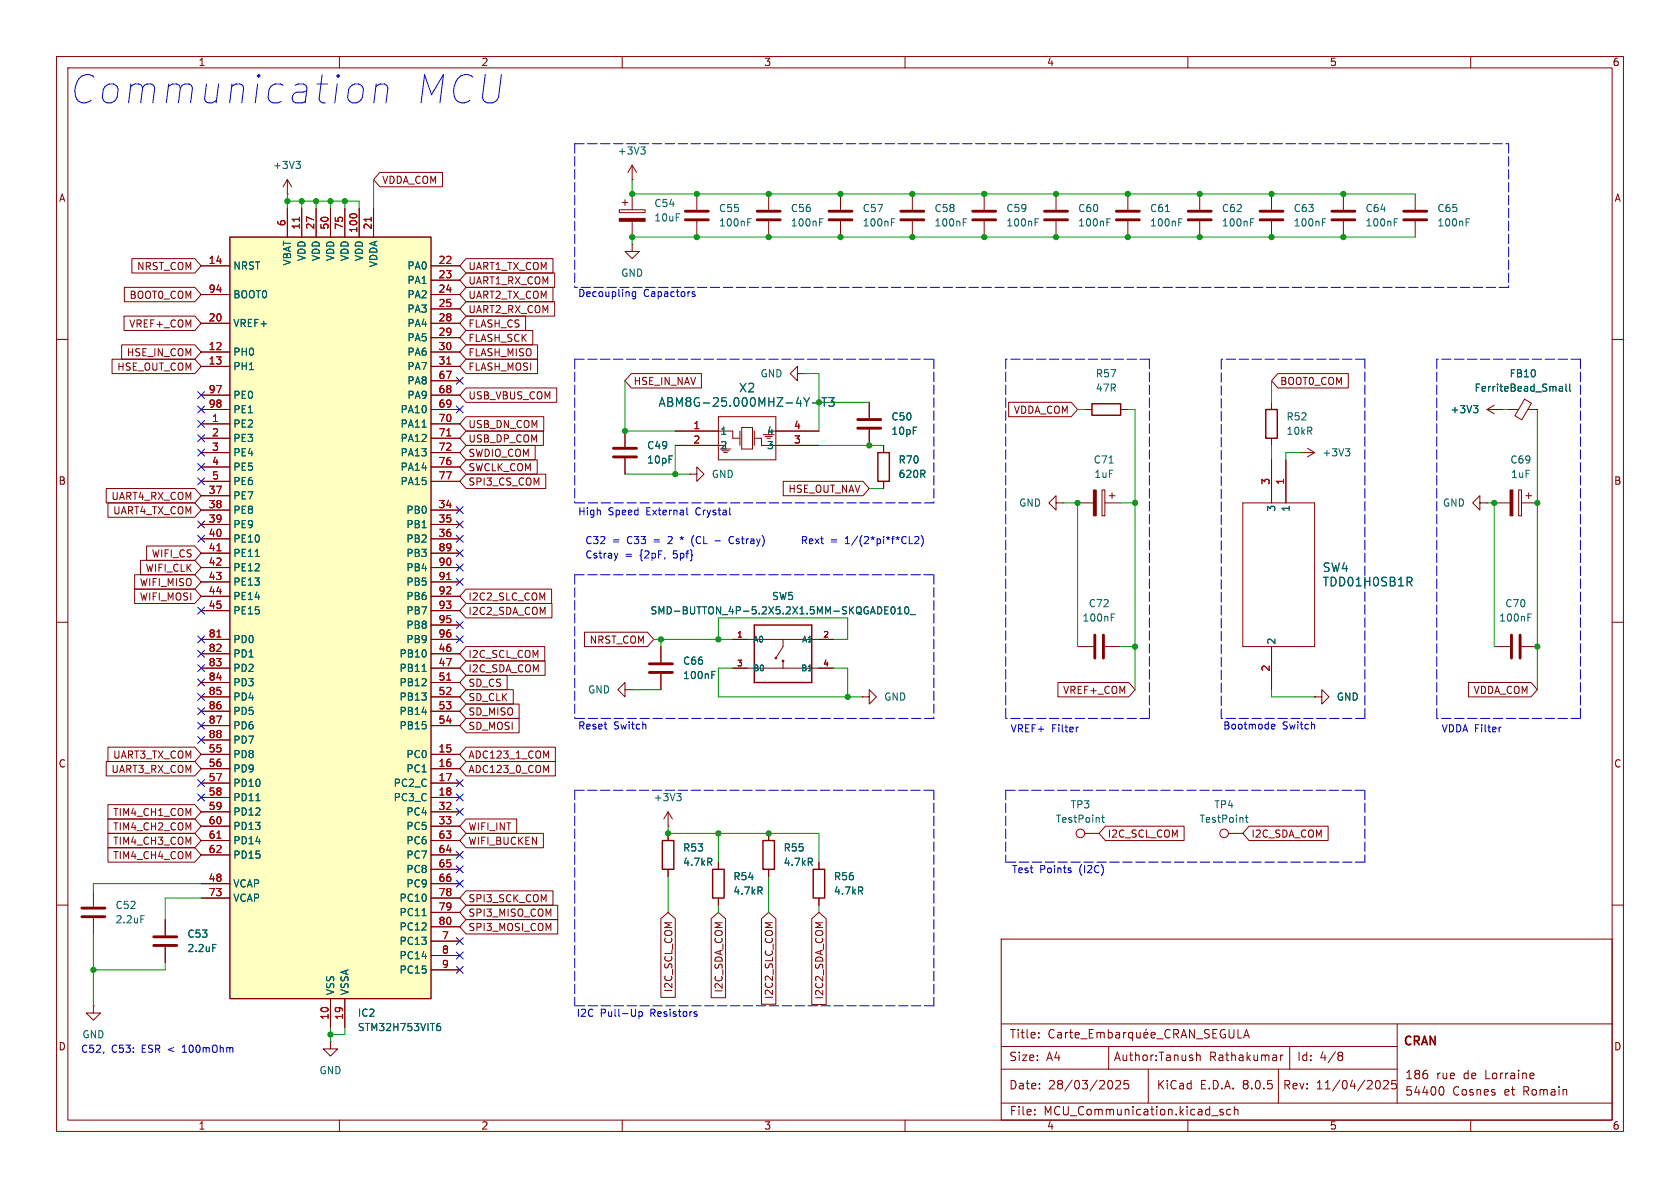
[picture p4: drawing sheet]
<svg xmlns="http://www.w3.org/2000/svg" width="297mm" height="210mm" viewBox="0 0 297 210" stroke-linecap="round" stroke-linejoin="round" font-family="sans-serif">
<g fill="none" stroke="#840000" stroke-width=".18">
<path d="M10 10h277v190h-277zM12 12h273v186h-273zM60 10v2M110 10v2M160 10v2M210 10v2M260 10v2M109.5 37.1h4.5v.5h-4.5zM110 35.8h1M110.5 35.3v1M111.8 31.8h.1M111.8 29.2l-.8 1.3"/>
<path d="M111.8 29.2v2.6M111.8 34.3v2.8M111.8 39.1v2.8M111.8 29.2l.7 1.3M123.2 34.3v2.8M123.2 39.1v2.8M135.9 34.3v2.8M135.9 39.1v2.8M148.6 34.3v2.8M148.6 39.1v2.8M161.3 34.3v2.8M161.3 39.1v2.8"/>
<path d="M174 34.3v2.8M174 39.1v2.8M186.7 34.3v2.8M186.7 39.1v2.8M199.4 34.3v2.8M199.4 39.1v2.8M212.1 34.3v2.8M212.1 39.1v2.8M224.8 34.3v2.8M224.8 39.1v2.8M237.5 34.3v2.8M237.5 39.1v2.8"/>
<path d="M250.2 34.3v2.8M250.2 39.1v2.8M10 60h2M111.8 43.2v1.3h1.2l-1.2 1.2-1.3-1.2h1.3M111.8 43.2h.1M285 60h2M119.4 76.2h10.1v1.3h1.3M119.4 78.7h7.6M127 73.7h10.2v7.6h-10.2zM127.3 79.4h1.9M127.6 79.7h1.3M130.8 76.2v2.5"/>
<path d="M131.1 75.6h1.9v3.8h-1.9zM133.3 77.5h1.3v1.2h10.2M133.3 76.2v2.5M135.9 76.2h8.9M141 66v-1.2l-1.3 1.2 1.3 1.3v-1.3h1.2M142.2 66h.1M191.8 72.4h1.2M198.1 72.4h1.3M266.7 72.4h1.8M269.5 70.6l1.2 .7-1.7 2.9-1.2-.7zM270.1 72.4h1.7M190.5 88.9h2.8"/>
<path d="M194.8 86.6h.5v4.6h-.5zM195.3 88.9h2.8M196.1 87.6h1M196.6 87.1v1M261.6 88.9v-1.3l-1.3 1.3 1.3 1.3v-1.3h1.3M262.9 88.9h.1M264.2 88.9h2.8M268.5 86.6h.5v4.6h-.5zM269 88.9h2.8M269.7 87.6h1.1M270.3 87.1v1M10 110h2"/>
<path d="M129.5 118.1h17.8M129.5 113h17.8M138.4 113v1.3l-1.2 2M138.4 116.8v1.3M190.5 114.3h2.8M195.3 114.3h2.8M264.2 114.3h2.8M269 114.3h2.8M285 110h2M152.4 123.2h1.3v-1.3l1.2 1.3-1.2 1.3v-1.3M152.4 123.2h.1M232.4 123.2h1.3v-1.3l1.2 1.3-1.2 1.3v-1.3"/>
<path d="M232.4 123.2h.1M10 160h2M118.1 146.1h.1M118.1 143.5l-.8 1.3M118.1 143.5v2.6M118.1 147.3v1.3M118.1 153.7v1.2M118.1 143.5l.8 1.3M127 152.4v1.3M127 158.8v1.2M135.9 147.3v1.3M135.9 153.7v1.2"/>
<path d="M144.8 152.4v1.3M144.8 158.8v1.2M191.8 147.3h2.5M217.2 147.3h2.5M285 160h2M177 166h108v32h-108zM60 198v2M110 198v2M160 198v2M177 181h108M177 185h70M177 195h108"/>
<path d="M177 189h70M182.9 197v.1M182.9 196.2v.1M183.6 183.3v.2M183.6 182.6v.1M186.4 182.1a.6 .6 0 0 0-.8 0 .6 .6 0 0 0-.2 .8 .56 .56 0 0 0 .3 .5 .56 .56 0 0 0 .7-.1M187 182.6h.6v.9M187.6 182.9h-.5a.29 .29 0 0 0-.2 .3 .29 .29 0 0 0 .2 .3l.5-.1M188.4 182.5v1M188.8 182.5l-.3 .1-.1 .2M189.1 182.5h.5M189.3 182v1.3l.3 .2"/>
<path d="M190.1 183l.7-.1-.1-.3-.4-.1-.2 .2v.7h.6M191.1 183.6h1.1M192.6 182.7h.5M193.3 182h-.7v1.5h.7M193.9 182.6l.5-.1 .2 .2M193.9 182.5v1M194.6 182.7l.2-.2 .3 .1 .1 .9M194.6 182.7v.8M195.9 182.6l.5-.1 .2 .3v.4l-.1 .2h-.6M195.9 182v1.5M196 185v4M196.3 191a.94 .94 0 0 1 0 1.5"/>
<path d="M197.3 191.1l.5-.1 .2 .1 .1 .3-.9 1.1h.9M197.3 182.6h.6v.9M197.9 182.9h-.5a.29 .29 0 0 0-.2 .3 .29 .29 0 0 0 .2 .3l.5-.1M198.6 182.5v1M199.1 182.5l-.3 .1-.2 .2M199.5 191h-.7l-.1 .7 .2-.1h.5l.1 .3v.5l-.2 .1-.6-.1M200.2 182.6l-.4-.1-.3 .3v.4l.1 .2h.6M200.2 182.5v1.5M200.9 182.5l.1 .9 .4 .1 .2-.2M201.6 182.5v1M202.2 183l.7-.1v-.3l-.5-.1-.2 .2 .1 .7h.6M202.7 181.9l-.2 .2"/>
<path d="M203 189v6M203.5 183l.7-.1-.1-.3-.4-.1-.2 .2 .1 .7h.5M204.5 183.6h1.1M206.9 182.1a.6 .6 0 0 0-.8 0 .6 .6 0 0 0-.2 .8 .56 .56 0 0 0 .3 .5 .56 .56 0 0 0 .7-.1M207.5 182.8l.7-.1 .2-.2-.1-.4-.2-.1h-.6v1.5M207.9 182.8l.5 .7M208.8 183.5l.5-1.5 .5 1.5M208.9 183.1h.7M210 198v2M211.1 182v1.5l-.8-1.5v1.5M211.5 183.6h1.1M211.5 186.6l.3-.1 .3 .1 .1 .9"/>
<path d="M211.5 186v1.5M213.8 182.1l-.6-.1-.3 .3 .2 .3 .6 .3v.4l-.2 .2-.6-.1M214.4 182.7h.5M215.1 182h-.7v1.5h.7M216.2 196.2l-.3-.1-.3 .2 .1 .2 .5 .2v.3h-.6M216.6 182.1a.74 .74 0 0 0-.9 .5 .74 .74 0 0 0 .5 .9l.4-.2v-.4h-.2M217.3 182v1.2l.3 .3 .4-.1 .1-.2v-1.2M217.6 196.2l-.5-.1-.2 .3v.4l.1 .2h.6M218.2 196.2l.2-.1 .4 .1 .1 .9M218.2 195.6v1.5M218.9 182v1.5h.7M219.9 183.5l.5-1.5 .5 1.5"/>
<path d="M220 183.1h.7M226 189v6M226.4 186.5v1M226.8 186.5l-.3 .1-.1 .2M228 185v4M236.8 186l.4 .1 .2 .2-.3 .3M236.8 186.6h.3M237.1 186.6l.2 .2 .1 .4-.2 .2-.4 .1M243.7 191a.94 .94 0 0 1 0 1.5M244.6 191.1l.6-.1 .2 .1v.3l-.9 1.1h.9M246.8 191h-.7l-.1 .7 .2-.1h.5l.2 .3-.1 .5-.2 .1-.6-.1M247 181v14"/>
<path d="M254.8 192.1a.8 .8 0 0 1 .5 .7 .8 .8 0 0 1-.5 .8M260 198v2M271 189.7l.2 .3-.7 .2M271.1 190.6l-.1 .1"/>
<circle cx="137.2" cy="116.3" r=".15"/>
<circle cx="138.4" cy="116.8" r=".15"/>
<circle cx="191" cy="147.3" r=".76"/>
<circle cx="216.4" cy="147.3" r=".76"/>
</g>
<g fill="none" stroke="#006464" stroke-width=".18">
<path d="M113.3 26h.8l-.5 .5M113.8 26.5l.3 .2v.3l-.3 .2M132.2 39.3h.4M132.2 38.7h.6M144.9 39.3h.4M144.9 38.7h.6M157.6 39.3h.4M157.6 38.7h.6M170.3 39.3h.4M170.3 38.7h.6M183 39.3h.4M183 38.7h.6"/>
<path d="M195.7 39.3h.4M195.7 38.7h.6M206 37.4h.8M208.4 39.3h.4M208.4 38.7h.6M221.1 39.3h.4M221.1 38.7h.6M233.8 39.3h.4M233.8 38.7h.6M246.5 39.3h.4M246.5 38.7h.6M259.2 39.3h.4"/>
<path d="M259.2 38.7h.6M143.1 70.3l-.5 .8M143.6 71.2h1.2M145.3 70.3h.9M145.7 70.3v1.5M146.5 70.3h1l-.5 .6 .4 .1v.7l-.2 .1h-.5l-.2-.1M275.7 68.4h.5v.8M275.7 69.1h.5M276.2 68.6l-.5 .1M276.8 67.9v1.1l.2 .2M277.5 67.9v1.1l.2 .2M196.1 81.9h.7"/>
<path d="M156.4 108.5h.6M156.4 107.3h.6M157.6 107.4l.2-.1a.68 .68 0 0 1 .5 .6 .68 .68 0 0 1-.5 .6l-.2-.1-.1-.4zM158.7 108.5h.7M158.7 107.6l.4-.3v1.2M160.1 107.4l.1-.1a.68 .68 0 0 1 .5 .6 .68 .68 0 0 1-.5 .6l-.1-.1-.2-.4zM160.9 108.7h1M196.5 109.1h.4M196.5 108.5h.6M270.1 109.1h.4M270.1 108.5h.6M119.6 140.3h.8l-.4 .5"/>
<path d="M120.2 140.8l.2 .2v.3l-.2 .2M125.4 152.4l.4 .6M125.8 151.8v.5M134.3 157.5l.4 .6M134.7 156.9v.4M143.2 152.4l.4 .6M143.6 151.8v.5M152.1 157.5l.4 .6M152.5 156.9v.4M194.8 144.5h.4M194.9 144.1v1.1l.3 .2M220.2 144.5h.4"/>
<path d="M220.3 144.1v1.1l.3 .2"/>
</g>
<path d="M193 71.4h5.1v2h-5.1zM133.3 110.5h10.2v10.2h-10.2zM117.1 148.6h2v5.1h-2zM126 153.7h2v5.1h-2zM134.9 148.6h2v5.1h-2zM143.8 153.7h2v5.1h-2z" fill="none" stroke="#840000" stroke-width=".25"/>
<g fill="none" stroke="#840000" stroke-width=".51">
<path d="M121.2 38.9h4M121.2 37.3h4M133.9 38.9h4M133.9 37.3h4M146.6 38.9h4M146.6 37.3h4M159.3 38.9h4M159.3 37.3h4M172 38.9h4M172 37.3h4M184.7 38.9h4M184.7 37.3h4"/>
<path d="M197.4 38.9h4M197.4 37.3h4M210.1 38.9h4M210.1 37.3h4M222.8 38.9h4M222.8 37.3h4M235.5 38.9h4M235.5 37.3h4M248.2 38.9h4M248.2 37.3h4M193.5 112.3v4M195.1 112.3v4"/>
<path d="M267.2 112.3v4M268.7 112.3v4"/>
</g>
<g fill="#840000" stroke="#840000" stroke-width=".18">
<path d="M109.5 38.6h4.5v.5h-4.5z"/>
<path d="M193.3 86.6h.5v4.6h-.5z"/>
<path d="M267 86.6h.5v4.6h-.5z"/>
</g>
<path d="M40.6 41.9h35.6v134.6h-35.6z" fill="#ffffc2"/>
<path d="M40.6 41.9h35.6v134.6h-35.6zM223.8 72.4h2v5.1h-2zM155.2 80h2v5.1h-2z" fill="none" stroke="#840000" stroke-width=".25"/>
<g fill="none" stroke="#840000" stroke-width=".18">
<path d="M50.8 34.3h.1M50.8 31.8v2.5M50.8 36.8v5.1M50.8 31.8l-.8 1.2M50.8 31.8l.8 1.2M53.3 36.8v5.1M55.9 36.8v5.1M58.4 36.8v5.1M61 36.8v5.1M63.5 36.8v5.1M66 36.8v5.1M67.2 30.5h11v2.5h-11l-1.2-1.2z"/>
<path d="M21.9 55.9h12.5l1.2 1.3-1.2 1.2h-12.5zM22 50.8h12.4l1.2 1.3-1.2 1.2h-12.4zM23.3 45.7h11.1l1.2 1.3-1.2 1.3h-11.1zM35.6 47h5M35.6 57.2h5M35.6 52.1h5M76.2 47h5.1M76.2 57.2h5.1M76.2 49.5h5.1M76.2 52.1h5.1M76.2 54.6h5.1M76.2 59.7h5.1"/>
<path d="M82.4 55.9h10.5v2.5h-10.5l-1.1-1.2zM82.4 48.3h15.7v2.5h-15.7l-1.1-1.3zM82.4 53.3h15.7v2.6h-15.7l-1.1-1.3zM82.4 50.8h15.4v2.5h-15.4l-1.1-1.2zM82.4 58.4h11.8v2.6h-11.8l-1.1-1.3zM82.4 45.7h15.4v2.6h-15.4l-1.1-1.3zM19.8 63.5h14.6l1.2 1.3-1.2 1.2h-14.6zM21.5 61h12.9l1.2 1.2-1.2 1.3h-12.9zM35.6 74.9h5M35.6 62.2h5M35.6 64.8h5M35.6 77.5h5"/>
<path d="M35.6 69.9h5M35.6 72.4h5M76.2 74.9h5.1M76.2 62.2h5.1M76.2 64.8h5.1M76.2 77.5h5.1M76.2 67.3h5.1M76.2 69.9h5.1M76.2 72.4h5.1M82.4 73.7h13.7v2.5h-13.7l-1.1-1.3zM82.4 76.2h13.7v2.5h-13.7l-1.1-1.2zM82.4 78.7h12.2v2.6h-12.2l-1.1-1.3z"/>
<path d="M82.4 68.6h16v2.5h-16l-1.1-1.2zM82.4 63.5h12.6v2.5h-12.6l-1.1-1.2zM82.4 61h12.6v2.5h-12.6l-1.1-1.3zM110.5 76.2v2.8M111.6 66h12.4v2.6h-12.4l-1.1-1.3zM119.4 76.2h7.6M119.4 78.7h7.6M137.2 76.2h7.6M137.2 78.7h7.6M153.7 71.1v2.8M153.7 75.9v2.8M156.2 78.7v1.3"/>
<path d="M178.3 71.1h11.1l1.1 1.3-1.1 1.3h-11.1zM224.8 71.1v1.3M224.8 77.5v1.2M225.9 66h12.5v2.6h-12.5l-1.1-1.3zM231.1 79.2l1.3 .8M262.9 72.4h2.5M262.9 72.4l1.3 .8M264.2 71.6l-1.3 .8M265.4 72.4h.1M266.7 72.4h1.3M270.5 72.4h1.3M18.8 86.4h15.6l1.2 1.2-1.2 1.3h-15.6z"/>
<path d="M19.1 88.9h15.3l1.2 1.3-1.2 1.2h-15.3zM24.8 99.1h9.6l1.2 1.2-1.2 1.3h-9.6zM25.9 96.5h8.5l1.2 1.3-1.2 1.3h-8.5zM35.6 80h5M35.6 90.2h5M35.6 92.7h5M35.6 95.3h5M35.6 87.6h5M35.6 82.6h5M35.6 97.8h5M35.6 85.1h5M76.2 80h5.1"/>
<path d="M76.2 90.2h5.1M76.2 92.7h5.1M76.2 95.3h5.1M76.2 82.6h5.1M76.2 97.8h5.1M76.2 85.1h5.1M82.4 81.3h12.6v2.5h-12.6l-1.1-1.2zM82.4 83.8h14.1v2.6h-14.1l-1.1-1.3zM110.5 81v2.8M121.9 83.8h1.3v-1.2l1.3 1.2-1.3 1.3v-1.3M121.9 83.8h.1M138.5 85.1h14.1l1.1 1.3-1.1 1.2h-14.1z"/>
<path d="M156.2 85.1v1.3M186.7 88.9v-1.3l-1.3 1.3 1.3 1.3v-1.3h1.3M188 88.9h.1M219.7 88.9h12.7v25.4h-12.7zM224.8 81.3v7.6M227.3 81.3v7.6M229.9 80h.1M229.9 80h2.5M232.4 80l-1.3 .8M23.8 101.6h10.6l1.2 1.3-1.2 1.2h-10.6zM23.8 104.1h10.6l1.2 1.3-1.2 1.3h-10.6zM35.6 100.3h5"/>
<path d="M35.6 102.9h5M35.6 105.4h5M35.6 108h5M35.6 115.6h5M35.6 118.1h5M35.6 113h5M76.2 100.3h5.1M76.2 102.9h5.1M76.2 105.4h5.1M76.2 108h5.1M76.2 115.6h5.1M76.2 118.1h5.1"/>
<path d="M76.2 113h5.1M76.2 110.5h5.1M82.4 106.7h15.2v2.5h-15.2l-1.1-1.2zM82.4 104.1h15.1v2.6h-15.1l-1.1-1.3zM82.4 116.8h14v2.6h-14l-1.1-1.3zM82.4 114.3h13.9v2.5h-13.9l-1.1-1.2zM82.4 119.4h7.3v2.5h-7.3l-1.1-1.2zM103.3 111.8h11.2l1.1 1.2-1.1 1.3h-11.2zM116.8 114.3v2.8M116.8 119.1v2.8M129.5 118.1h2.6M129.5 113h2.6"/>
<path d="M144.8 118.1h2.5M144.8 113h2.5M224.8 114.3v7.6M18.8 134.6h15.6l1.2 1.3-1.2 1.3h-15.6zM19.1 132.1h15.3l1.2 1.3-1.2 1.2h-15.3zM35.6 133.4h5M35.6 135.9h5M35.6 138.4h5M35.6 120.7h5M35.6 123.2h5M35.6 125.7h5M35.6 128.3h5"/>
<path d="M35.6 130.8h5M76.2 133.4h5.1M76.2 135.9h5.1M76.2 138.4h5.1M76.2 120.7h5.1M76.2 123.2h5.1M76.2 125.7h5.1M76.2 128.3h5.1M82.4 121.9h8.3v2.6h-8.3l-1.1-1.3zM82.4 124.5h9.4v2.5h-9.4l-1.1-1.3zM82.4 132.1h15.8v2.5h-15.8l-1.1-1.2zM82.4 134.6h15.8v2.6h-15.8l-1.1-1.3z"/>
<path d="M82.4 127h9.4v2.5h-9.4l-1.1-1.2zM110.5 121.9v-1.2l-1.3 1.2 1.3 1.3v-1.3h1.3M111.8 121.9h.1M187 120.6h12.5l1.2 1.3-1.2 1.3h-12.5zM232.4 123.2h.1M259.6 120.6h11.1l1.1 1.3-1.1 1.3h-11.1zM16.5 157.5v2.8M19.1 149.9h15.3l1.2 1.2-1.2 1.3h-15.3zM19.1 142.2h15.3l1.2 1.3-1.2 1.3h-15.3zM19.1 147.3h15.3l1.2 1.3-1.2 1.3h-15.3zM19.1 144.8h15.3l1.2 1.3-1.2 1.2h-15.3zM35.6 141h5"/>
<path d="M35.6 143.5h5M35.6 146.1h5M35.6 156.2h5M35.6 148.6h5M35.6 151.1h5M35.6 158.8h5M76.2 141h5.1M76.2 143.5h5.1M76.2 146.1h5.1M76.2 156.2h5.1M76.2 148.6h5.1M76.2 151.1h5.1"/>
<path d="M76.2 153.7h5.1M76.2 158.8h5.1M82.4 144.8h8.9v2.5h-8.9l-1.1-1.2zM82.4 157.5h15.4v2.5h-15.4l-1.1-1.2zM82.4 147.3h13.7v2.6h-13.7l-1.1-1.3zM118.1 147.3v1.3M118.1 153.7v1.2M127 152.4v1.3M127 158.8v1.2M135.9 147.3v1.3M135.9 153.7v1.2M144.8 152.4v1.3"/>
<path d="M144.8 158.8v1.2M195.4 146h13.9v2.6h-13.9l-1.1-1.3zM220.8 146h14v2.6h-14l-1.1-1.3zM16.5 177.8v1.3h1.3l-1.3 1.2-1.3-1.2h1.3M16.5 177.8h.1M16.5 162.3v2.8M29.2 162.6v2.8M29.2 167.4v2.8M58.4 176.5v5.1M61 176.5v5.1M76.2 166.4h5.1M76.2 161.3h5.1"/>
<path d="M76.2 168.9h5.1M76.2 163.8h5.1M76.2 171.5h5.1M82.4 162.6h16.2v2.5h-16.2l-1.1-1.3zM82.4 160h16.2v2.6h-16.2l-1.1-1.3zM116.8 162.4l1.3-1.1 1.3 1.1v13.9h-2.6zM125.7 162.4l1.3-1.1 1.3 1.1v14h-2.6zM134.6 162.4l1.3-1.1 1.3 1.1v15.1h-2.6zM143.5 162.4l1.3-1.1 1.3 1.1v15.2h-2.6zM58.4 184.2v1.2h1.3l-1.3 1.3-1.3-1.3h1.3M58.4 184.2h.1"/>
</g>
<path d="M52.9 38.4v.7M65.6 38.4v.7M79 64.4h.7M79 77.1h.7M38.3 97.4h.8M38.3 112.6h.8M79 102.5h.7M79 120.2h.7M38.3 148.2h.8" fill="none" stroke="#a90000" stroke-width=".18"/>
<g fill="none" stroke="#006464" stroke-width=".18">
<path d="M52.3 28.5h.8l-.4 .5M52.9 29l.2 .2v.3l-.2 .3M74.6 75.5h.7M143.1 70.3l-.5 .8M143.6 71.2h1.2M145.3 70.3h.9M145.7 70.3v1.5M146.5 70.3h1l-.5 .6 .4 .1v.7l-.2 .1h-.5l-.2-.1M237.8 79.3h.8l-.4 .5M238.4 79.8l.2 .2v.3l-.2 .3M260.5 71.7h.8l-.5 .5M261 72.2l.3 .2v.3l-.3 .3"/>
<path d="M275.7 68.4h.5v.8M275.7 69.1h.5M276.2 68.6l-.5 .1M276.8 67.9v1.1l.2 .2M277.5 67.9v1.1l.2 .2M45.1 98.4h.7M74.6 118.7h.7M125.8 118.7h.6M125.8 119.3h.5M156.4 108.5h.6M156.4 107.3h.6M157.6 107.4l.2-.1a.68 .68 0 0 1 .5 .6 .68 .68 0 0 1-.5 .6l-.2-.1-.1-.4z"/>
<path d="M158.7 108.5h.7M158.7 107.6l.4-.3v1.2M160.1 107.4l.1-.1a.68 .68 0 0 1 .5 .6 .68 .68 0 0 1-.5 .6l-.1-.1-.2-.4zM160.9 108.7h1M249.1 102.8l.5 .8M249.3 102l.3 .3v.4l-.3 .1M45.2 141.5h.8M125.4 152.4l.4 .6M125.8 151.8v.5M134.3 157.5l.4 .6M134.7 156.9v.4M143.2 152.4l.4 .6"/>
<path d="M143.6 151.8v.5M152.1 157.5l.4 .6M152.5 156.9v.4M24.9 161.9h.6M37.6 166.9h.6M74.6 161.9h.7M77.3 181.5l.4-.1 .2 .2-.1 .5h-.5M77.8 180.9l-.4 .1"/>
</g>
<path d="M108.5 79.2h4M151.6 75.7h4.1M151.6 74.2h4.1M108.5 80.8h4M114.8 118.9h4.1M114.8 117.3h4.1M14.5 162.1h4M14.5 160.5h4M27.2 167.1h4M27.2 165.6h4" fill="none" stroke="#840000" stroke-width=".51"/>
<g fill="none" stroke="#0000c2" stroke-width=".18">
<path d="M62.7 14.8h.7l.7 .5 .2 .5-.2 1.4a1.56 1.56 0 0 1-1.8 1M66.5 15.3a1.42 1.42 0 0 1 1.9-.2l.2 .5-.4 2.6M66.5 14.8l-.4 3.4M112.4 51.6v1l-.3 .2h-.3M112.4 51.6h-.4l-.2 .2 .1 .6h.5M122.3 51.8l.6 .4-.2 .2h-.4M122.8 51.6h-.3l-.2 .2M109.2 97.8l-.3 .8M120.2 95l.3 .1-.1 .3M121.4 89.8v1l.2 .2M122.6 94.7a1.46 1.46 0 0 0 0 1.9M126.4 95.6h1"/>
<path d="M129.7 95a.6 .6 0 0 0-.9 .4 .6 .6 0 0 0 .6 .7l.3-.1M160.7 96.1h.7M161.7 95l.5-.2 .2 .4-.7 .9h.7M162.9 94.7a1.46 1.46 0 0 1 0 1.9M190.6 128.5l-.2 .1M224.8 128.4l.6-.1-.1-.2-.3-.1-.2 .2v.6h.5M265.4 128.5l-.3 .1M189.2 153.8l.2 .2-.2 .3M189.2 153.4l.1 .1M113 178.8v1.3M113 178.9l.3-.1 .3 .3-.2 .5h-.4M122.9 178.8l.3 .1"/>
<path d="M122.9 179.2l.3 .1v.2l-.1 .2h-.3M32.2 186h.8M32.3 185.1h-.1"/>
</g>
<g fill="none" stroke="#0000c2" stroke-width=".18" stroke-dasharray="1.7 .6">
<path d="M101.6 25.4v25.4M101.6 25.4h165.1M266.7 25.4v25.4M266.7 50.8h-165.1M101.6 63.5h63.5M101.6 63.5v25.4M165.1 63.5v25.4M177.8 63.5v63.5M203.2 63.5v63.5M203.2 63.5h-25.4M241.3 63.5h-25.4M241.3 63.5v63.5"/>
<path d="M254 63.5v63.5M279.4 63.5h-25.4M279.4 63.5v63.5M165.1 88.9h-63.5M101.6 101.6v25.4M101.6 101.6h63.5M165.1 101.6v25.4M101.6 139.7h63.5M101.6 139.7v38.1M165.1 139.7v38.1M165.1 127h-63.5M177.8 139.7h63.5"/>
<path d="M177.8 139.7v12.7M203.2 127h-25.4M215.9 127v-63.5M241.3 127h-25.4M241.3 139.7v12.7M279.4 127h-25.4M241.3 152.4h-63.5M165.1 177.8h-63.5"/>
</g>
<g fill="none" stroke="#009600" stroke-width=".18">
<path d="M50.8 34.3v2.5M50.8 35.6h12.7v1.2M53.3 35.6v1.2M55.9 35.6v1.2M58.4 35.6v1.2M61 35.6v1.2M66 31.8v5M111.8 31.8v2.5h138.4M250.2 41.9h-138.4v1.3M110.5 67.3v8.9h8.9M119.4 78.7v5.1M142.2 66h2.6v10.2"/>
<path d="M144.8 78.7h11.4M144.8 71.1h8.9M190.5 72.4h1.3M199.4 72.4h1.3v49.5M224.8 67.3v3.8M224.8 78.7v2.6M265.4 72.4h1.3M271.8 72.4v49.5M110.5 83.8h11.4M153.7 86.4h2.5M188 88.9h2.5v25.4M198.1 88.9h2.6"/>
<path d="M229.9 80h-2.6v1.3M262.9 88.9h1.3v25.4M115.6 113h13.9M116.8 113v1.3M127 113v-3.8h22.9v3.8h-2.6M129.5 118.1h-2.5v5.1h25.4M147.3 118.1h2.6v5.1M198.1 114.3h2.6M111.8 121.9h5M224.8 121.9v1.3h7.6M35.6 156.2h-19.1v1.3M35.6 158.8h-6.4v3.8"/>
<path d="M118.1 146.1v1.2h26.7v5.1M118.1 154.9v6.4M127 147.3v5.1M135.9 154.9v6.4M16.5 165.1v12.7M29.2 170.2v1.3h-12.7M127 160v1.3M144.8 160v1.3M58.4 181.6v2.6M61 181.6v1.3h-2.6"/>
</g>
<g fill="none" stroke="#000084" stroke-width=".18">
<path d="M35 69.2l1.2 1.3M35 71.8l1.2 1.2M35 76.9l1.2 1.2M35 74.3l1.2 1.2M35 79.4l1.2 1.2M36.2 69.2l-1.2 1.3M36.2 71.8l-1.2 1.2M36.2 76.9l-1.2 1.2M36.2 74.3l-1.2 1.2M36.2 79.4l-1.2 1.2M80.7 71.8l1.2 1.2M80.7 66.7l1.2 1.2"/>
<path d="M81.9 71.8l-1.2 1.2M81.9 66.7l-1.2 1.2M35 92.1l1.2 1.2M35 94.6l1.2 1.3M35 84.5l1.2 1.2M35 81.9l1.2 1.3M36.2 92.1l-1.2 1.2M36.2 94.6l-1.2 1.3M36.2 84.5l-1.2 1.2M36.2 81.9l-1.2 1.3M80.7 94.6l1.2 1.3M80.7 92.1l1.2 1.2"/>
<path d="M80.7 99.7l1.2 1.2M80.7 89.6l1.2 1.2M80.7 97.2l1.2 1.2M81.9 94.6l-1.2 1.3M81.9 92.1l-1.2 1.2M81.9 99.7l-1.2 1.2M81.9 89.6l-1.2 1.2M81.9 97.2l-1.2 1.2M35 107.3l1.2 1.3M35 112.4l1.2 1.2M35 117.5l1.2 1.2M35 115l1.2 1.2"/>
<path d="M36.2 107.3l-1.2 1.3M36.2 112.4l-1.2 1.2M36.2 117.5l-1.2 1.2M36.2 115l-1.2 1.2M80.7 102.3l1.2 1.2M80.7 109.9l1.2 1.2M80.7 112.4l1.2 1.2M81.9 102.3l-1.2 1.2M81.9 109.9l-1.2 1.2M81.9 112.4l-1.2 1.2M35 125.1l1.2 1.2M35 130.2l1.2 1.2"/>
<path d="M35 127.7l1.2 1.2M35 120l1.2 1.3M35 122.6l1.2 1.2M35 137.8l1.2 1.2M36.2 125.1l-1.2 1.2M36.2 130.2l-1.2 1.2M36.2 127.7l-1.2 1.2M36.2 120l-1.2 1.3M36.2 122.6l-1.2 1.2M36.2 137.8l-1.2 1.2M80.7 137.8l1.2 1.2M81.9 137.8l-1.2 1.2"/>
<path d="M35 140.4l1.2 1.2M36.2 140.4l-1.2 1.2M80.7 153.1l1.2 1.2M80.7 155.6l1.2 1.2M80.7 142.9l1.2 1.2M80.7 150.5l1.2 1.2M80.7 140.4l1.2 1.2M81.9 153.1l-1.2 1.2M81.9 155.6l-1.2 1.2M81.9 142.9l-1.2 1.2M81.9 150.5l-1.2 1.2M81.9 140.4l-1.2 1.2"/>
<path d="M80.7 168.3l1.2 1.2M80.7 165.8l1.2 1.2M80.7 170.8l1.2 1.3M81.9 168.3l-1.2 1.2M81.9 165.8l-1.2 1.2M81.9 170.8l-1.2 1.3"/>
</g>
<g fill="#009600" stroke="#009600" stroke-width=".18">
<circle cx="212.1" cy="41.9" r=".46"/>
<circle cx="224.8" cy="34.3" r=".46"/>
<circle cx="212.1" cy="34.3" r=".46"/>
<circle cx="224.8" cy="41.9" r=".46"/>
<circle cx="199.4" cy="41.9" r=".46"/>
<circle cx="199.4" cy="34.3" r=".46"/>
<circle cx="237.5" cy="34.3" r=".46"/>
<circle cx="237.5" cy="41.9" r=".46"/>
<circle cx="135.9" cy="41.9" r=".46"/>
<circle cx="148.6" cy="41.9" r=".46"/>
<circle cx="161.3" cy="41.9" r=".46"/>
<circle cx="123.2" cy="34.3" r=".46"/>
<circle cx="135.9" cy="34.3" r=".46"/>
<circle cx="148.6" cy="34.3" r=".46"/>
<circle cx="161.3" cy="34.3" r=".46"/>
<circle cx="186.7" cy="34.3" r=".46"/>
<circle cx="186.7" cy="41.9" r=".46"/>
<circle cx="174" cy="34.3" r=".46"/>
<circle cx="174" cy="41.9" r=".46"/>
<circle cx="123.2" cy="41.9" r=".46"/>
<circle cx="119.4" cy="83.8" r=".46"/>
<circle cx="153.7" cy="78.7" r=".46"/>
<circle cx="144.8" cy="71.1" r=".46"/>
<circle cx="200.7" cy="88.9" r=".46"/>
<circle cx="264.2" cy="88.9" r=".46"/>
<circle cx="271.8" cy="114.3" r=".46"/>
<circle cx="271.8" cy="88.9" r=".46"/>
<circle cx="190.5" cy="88.9" r=".46"/>
<circle cx="149.9" cy="123.2" r=".46"/>
<circle cx="116.8" cy="113" r=".46"/>
<circle cx="127" cy="113" r=".46"/>
<circle cx="200.7" cy="114.3" r=".46"/>
<circle cx="127" cy="147.3" r=".46"/>
<circle cx="118.1" cy="147.3" r=".46"/>
<circle cx="135.9" cy="147.3" r=".46"/>
<circle cx="50.8" cy="35.6" r=".46"/>
<circle cx="53.3" cy="35.6" r=".46"/>
<circle cx="58.4" cy="182.9" r=".46"/>
<circle cx="16.5" cy="171.5" r=".46"/>
<circle cx="61" cy="35.6" r=".46"/>
<circle cx="55.9" cy="35.6" r=".46"/>
<circle cx="58.4" cy="35.6" r=".46"/>
<circle cx="111.8" cy="34.3" r=".46"/>
<circle cx="111.8" cy="41.9" r=".46"/>
<circle cx="110.5" cy="76.2" r=".46"/>
</g>
<g font-size="7" fill="#0000c2">
<text x="11.9" y="18.8">Communication</text>
<text x="72.6" y="18.8">MCU</text>
</g>
<g font-size="2.1" fill="#006464">
<text x="130.6" y="69.6">X2</text>
<text x="116.3" y="72.1">ABM8G-25.000MHZ-4Y-T3</text>
<text x="233.7" y="101.3">SW4</text>
<text x="233.7" y="103.9">TDD01H0SB1R</text>
</g>
<g font-size="2.1" fill="#840000">
<text x="178.4" y="183.8">Title:</text>
<text x="248" y="185.2">CRAN</text>
<text x="178.3" y="187.8">Size:</text>
<text x="185" y="187.8">A4</text>
<text x="196.8" y="187.8">Author:Tanush</text>
<text x="213.7" y="187.8">Rathakumar</text>
<text x="229.2" y="187.8">Id:</text>
<text x="233.3" y="187.8">4/8</text>
<text x="248.3" y="191">186</text>
<text x="253.9" y="191">rue</text>
<text x="258.8" y="191">de</text>
<text x="262.7" y="191">Lorraine</text>
<text x="178.3" y="192.8">Date:</text>
<text x="178.4" y="197.4">File:</text>
<text x="184.5" y="197.4">MCU_Communication.kicad_sch</text>
<text x="185.3" y="192.8">28/03/2025</text>
<text x="204.4" y="192.8">KiCad</text>
<text x="212.1" y="192.8">E.D.A.</text>
<text x="219.7" y="192.8">8.0.5</text>
<text x="226.7" y="192.8">Rev:</text>
<text x="232.6" y="192.8">11/04/2025</text>
<text x="248.3" y="193.9">54400</text>
<text x="256.7" y="193.9">Cosnes</text>
<text x="266" y="193.9">et</text>
<text x="269.4" y="193.9">Romain</text>
</g>
<g font-size="1.8" fill="#840000">
<text x="35" y="11.9">1</text>
<text x="85" y="11.9">2</text>
<text x="135" y="11.9">3</text>
<text x="185" y="11.9">4</text>
<text x="235" y="11.9">5</text>
<text x="285" y="11.9">6</text>
<text x="10.3" y="35.9">A</text>
<text x="67.5" y="32.7">VDDA_COM</text>
<text x="285.3" y="35.9">A</text>
<text x="24.1" y="47.9">NRST_COM</text>
<text x="82.7" y="47.9">UART1_TX_COM</text>
<text x="22.8" y="53">BOOT0_COM</text>
<text x="82.7" y="50.5">UART1_RX_COM</text>
<text x="82.7" y="53">UART2_TX_COM</text>
<text x="22.7" y="58.1">VREF+_COM</text>
<text x="82.7" y="58.1">FLASH_CS</text>
<text x="82.7" y="55.6">UART2_RX_COM</text>
<text x="20.6" y="65.7">HSE_OUT_COM</text>
<text x="22.3" y="63.2">HSE_IN_COM</text>
<text x="82.7" y="60.6">FLASH_SCK</text>
<text x="82.7" y="65.7">FLASH_MOSI</text>
<text x="82.7" y="63.2">FLASH_MISO</text>
<text x="82.7" y="70.8">USB_VBUS_COM</text>
<text x="111.9" y="68.3">HSE_IN_NAV</text>
<text x="226.2" y="68.3">BOOT0_COM</text>
<text x="82.7" y="75.9">USB_DN_COM</text>
<text x="179.1" y="73.3">VDDA_COM</text>
<text x="82.7" y="83.5">SWCLK_COM</text>
<text x="82.7" y="78.4">USB_DP_COM</text>
<text x="82.7" y="81">SWDIO_COM</text>
<text x="10.3" y="85.9">B</text>
<text x="19.6" y="88.6">UART4_RX_COM</text>
<text x="82.7" y="86">SPI3_CS_COM</text>
<text x="139.3" y="87.3">HSE_OUT_NAV</text>
<text x="285.3" y="85.9">B</text>
<text x="19.9" y="91.1">UART4_TX_COM</text>
<text x="25.6" y="101.3">WIFI_CLK</text>
<text x="26.7" y="98.7">WIFI_CS</text>
<text x="24.6" y="103.8">WIFI_MISO</text>
<text x="24.6" y="106.4">WIFI_MOSI</text>
<text x="82.7" y="106.4">I2C2_SLC_COM</text>
<text x="82.7" y="108.9">I2C2_SDA_COM</text>
<text x="104.1" y="114">NRST_COM</text>
<text x="82.7" y="119.1">I2C_SDA_COM</text>
<text x="82.7" y="116.5">I2C_SCL_COM</text>
<text x="82.7" y="124.1">SD_CLK</text>
<text x="82.7" y="121.6">SD_CS</text>
<text x="187.8" y="122.9">VREF+_COM</text>
<text x="260.4" y="122.9">VDDA_COM</text>
<text x="82.7" y="126.7">SD_MISO</text>
<text x="82.7" y="129.2">SD_MOSI</text>
<text x="10.3" y="135.9">C</text>
<text x="19.6" y="136.8">UART3_RX_COM</text>
<text x="19.9" y="134.3">UART3_TX_COM</text>
<text x="82.7" y="134.3">ADC123_1_COM</text>
<text x="82.7" y="136.8">ADC123_0_COM</text>
<text x="285.3" y="135.9">C</text>
<text x="19.9" y="144.5">TIM4_CH1_COM</text>
<text x="19.9" y="149.5">TIM4_CH3_COM</text>
<text x="19.9" y="147">TIM4_CH2_COM</text>
<text x="82.7" y="147">WIFI_INT</text>
<text x="82.7" y="149.5">WIFI_BUCKEN</text>
<text x="195.7" y="148.3">I2C_SCL_COM</text>
<text x="221.1" y="148.3">I2C_SDA_COM</text>
<text x="19.9" y="152.1">TIM4_CH4_COM</text>
<text x="82.7" y="159.7">SPI3_SCK_COM</text>
<text x="82.7" y="164.8">SPI3_MOSI_COM</text>
<text x="82.7" y="162.2">SPI3_MISO_COM</text>
<text x="119.1" y="175.5" transform="rotate(-90 119.1 175.5)">I2C_SCL_COM</text>
<text x="128" y="175.6" transform="rotate(-90 128 175.6)">I2C_SDA_COM</text>
<text x="136.8" y="176.7" transform="rotate(-90 136.8 176.7)">I2C2_SLC_COM</text>
<text x="145.7" y="176.8" transform="rotate(-90 145.7 176.8)">I2C2_SDA_COM</text>
<text x="10.3" y="185.9">D</text>
<text x="285.3" y="185.9">D</text>
<text x="35" y="199.9">1</text>
<text x="85" y="199.9">2</text>
<text x="135" y="199.9">3</text>
<text x="185" y="199.9">4</text>
<text x="235" y="199.9">5</text>
<text x="285" y="199.9">6</text>
</g>
<g font-size="1.8" fill="#006464">
<text x="109.1" y="27.5">+3V3</text>
<text x="48.2" y="30.1">+3V3</text>
<text x="115.6" y="36.8">C54</text>
<text x="115.6" y="39.3">10uF</text>
<text x="127" y="40.2">100nF</text>
<text x="127" y="37.7">C55</text>
<text x="139.7" y="40.2">100nF</text>
<text x="139.7" y="37.7">C56</text>
<text x="152.4" y="40.2">100nF</text>
<text x="152.4" y="37.7">C57</text>
<text x="165.1" y="40.2">100nF</text>
<text x="165.1" y="37.7">C58</text>
<text x="177.8" y="40.2">100nF</text>
<text x="177.8" y="37.7">C59</text>
<text x="190.5" y="40.2">100nF</text>
<text x="190.5" y="37.7">C60</text>
<text x="203.2" y="40.2">100nF</text>
<text x="203.2" y="37.7">C61</text>
<text x="215.9" y="40.2">100nF</text>
<text x="215.9" y="37.7">C62</text>
<text x="228.6" y="40.2">100nF</text>
<text x="228.6" y="37.7">C63</text>
<text x="241.3" y="40.2">100nF</text>
<text x="241.3" y="37.7">C64</text>
<text x="254" y="37.7">C65</text>
<text x="254" y="40.2">100nF</text>
<text x="41.1" y="47.9">NRST</text>
<text x="51.7" y="47" transform="rotate(-90 51.7 47)">VBAT</text>
<text x="54.2" y="46.2" transform="rotate(-90 54.2 46.2)">VDD</text>
<text x="56.7" y="46.2" transform="rotate(-90 56.7 46.2)">VDD</text>
<text x="59.3" y="46.2" transform="rotate(-90 59.3 46.2)">VDD</text>
<text x="61.8" y="46.2" transform="rotate(-90 61.8 46.2)">VDD</text>
<text x="64.4" y="46.2" transform="rotate(-90 64.4 46.2)">VDD</text>
<text x="66.9" y="47.3" transform="rotate(-90 66.9 47.3)">VDDA</text>
<text x="71.9" y="47.9">PA0</text>
<text x="41.1" y="52.9">BOOT0</text>
<text x="71.9" y="50.4">PA1</text>
<text x="71.9" y="52.9">PA2</text>
<text x="109.7" y="49.1">GND</text>
<text x="41.1" y="58">VREF+</text>
<text x="71.9" y="55.5">PA3</text>
<text x="71.9" y="58">PA4</text>
<text x="41.1" y="63.1">PH0</text>
<text x="41.1" y="65.6">PH1</text>
<text x="71.9" y="60.6">PA5</text>
<text x="71.9" y="63.1">PA6</text>
<text x="71.9" y="65.6">PA7</text>
<text x="41.1" y="70.7">PE0</text>
<text x="71.9" y="68.2">PA8</text>
<text x="71.9" y="70.7">PA9</text>
<text x="134.3" y="66.9">GND</text>
<text x="193.6" y="66.9">R57</text>
<text x="193.6" y="69.4">47R</text>
<text x="260.6" y="69.4">FerriteBead_Small</text>
<text x="266.8" y="66.9">FB10</text>
<text x="41.1" y="75.8">PE2</text>
<text x="41.1" y="73.3">PE1</text>
<text x="70.7" y="73.3">PA10</text>
<text x="70.7" y="75.8">PA11</text>
<text x="127.3" y="77.1">1</text>
<text x="135.5" y="77.1">4</text>
<text x="157.5" y="74.5">C50</text>
<text x="157.5" y="77.1">10pF</text>
<text x="227.3" y="77.1">10kR</text>
<text x="227.3" y="74.5">R52</text>
<text x="256.3" y="73.3">+3V3</text>
<text x="41.1" y="78.3">PE3</text>
<text x="41.1" y="80.9">PE4</text>
<text x="41.1" y="83.4">PE5</text>
<text x="70.7" y="78.3">PA12</text>
<text x="70.7" y="80.9">PA13</text>
<text x="70.7" y="83.4">PA14</text>
<text x="114.3" y="79.6">C49</text>
<text x="114.3" y="82.1">10pF</text>
<text x="127.3" y="79.6">2</text>
<text x="135.5" y="79.6">3</text>
<text x="158.8" y="82.1">R70</text>
<text x="193.3" y="82.1">C71</text>
<text x="233.7" y="80.9">+3V3</text>
<text x="266.9" y="82.1">C69</text>
<text x="41.1" y="88.5">PE7</text>
<text x="41.1" y="86">PE6</text>
<text x="70.7" y="86">PA15</text>
<text x="125.7" y="84.7">GND</text>
<text x="158.8" y="84.7">620R</text>
<text x="180.1" y="89.8">GND</text>
<text x="193.4" y="84.7">1uF</text>
<text x="255" y="89.8">GND</text>
<text x="267" y="84.7">1uF</text>
<text x="41.1" y="91">PE8</text>
<text x="41.1" y="93.6">PE9</text>
<text x="71.7" y="91">PB0</text>
<text x="71.7" y="93.6">PB1</text>
<text x="225.7" y="90.6" transform="rotate(-90 225.7 90.6)">3</text>
<text x="228.2" y="90.6" transform="rotate(-90 228.2 90.6)">1</text>
<text x="41.1" y="96.1">PE10</text>
<text x="41.1" y="98.7">PE11</text>
<text x="41.1" y="101.2">PE12</text>
<text x="71.7" y="96.1">PB2</text>
<text x="71.7" y="98.7">PB3</text>
<text x="71.7" y="101.2">PB4</text>
<text x="41.1" y="103.7">PE13</text>
<text x="41.1" y="106.3">PE14</text>
<text x="71.7" y="103.7">PB5</text>
<text x="71.7" y="106.3">PB6</text>
<text x="136.4" y="106.3">SW5</text>
<text x="192.4" y="107.5">C72</text>
<text x="266" y="107.5">C70</text>
<text x="41.1" y="108.8">PE15</text>
<text x="41.1" y="113.9">PD0</text>
<text x="71.7" y="108.8">PB7</text>
<text x="71.7" y="111.4">PB8</text>
<text x="71.7" y="113.9">PB9</text>
<text x="114.9" y="108.8">SMD-BUTTON_4P-5.2X5.2X1.5MM-SKQGADE010_</text>
<text x="191.3" y="110.1">100nF</text>
<text x="264.9" y="110.1">100nF</text>
<text x="41.1" y="116.4">PD1</text>
<text x="41.1" y="119">PD2</text>
<text x="70.5" y="116.4">PB10</text>
<text x="70.5" y="119">PB11</text>
<text x="120.7" y="117.7">C66</text>
<text x="225.7" y="114" transform="rotate(-90 225.7 114)">2</text>
<text x="41.1" y="121.5">PD3</text>
<text x="41.1" y="124.1">PD4</text>
<text x="70.5" y="121.5">PB12</text>
<text x="70.5" y="124.1">PB13</text>
<text x="103.9" y="122.8">GND</text>
<text x="120.7" y="120.2">100nF</text>
<text x="156.2" y="124.1">GND</text>
<text x="236.2" y="124.1">GND</text>
<text x="41.1" y="126.6">PD5</text>
<text x="41.1" y="129.1">PD6</text>
<text x="41.1" y="131.7">PD7</text>
<text x="70.5" y="126.6">PB14</text>
<text x="70.5" y="129.1">PB15</text>
<text x="41.1" y="134.2">PD8</text>
<text x="41.1" y="136.8">PD9</text>
<text x="71.7" y="134.2">PC0</text>
<text x="71.7" y="136.8">PC1</text>
<text x="41.1" y="139.3">PD10</text>
<text x="41.1" y="141.8">PD11</text>
<text x="69.5" y="139.3">PC2_C</text>
<text x="69.5" y="141.8">PC3_C</text>
<text x="115.5" y="141.8">+3V3</text>
<text x="189.2" y="143.1">TP3</text>
<text x="214.6" y="143.1">TP4</text>
<text x="41.1" y="144.4">PD12</text>
<text x="41.1" y="146.9">PD13</text>
<text x="41.1" y="149.5">PD14</text>
<text x="71.7" y="144.4">PC4</text>
<text x="71.7" y="146.9">PC5</text>
<text x="71.7" y="149.5">PC6</text>
<text x="186.6" y="145.6">TestPoint</text>
<text x="212" y="145.6">TestPoint</text>
<text x="41.1" y="152">PD15</text>
<text x="71.7" y="152">PC7</text>
<text x="71.7" y="154.5">PC8</text>
<text x="120.7" y="153.3">4.7kR</text>
<text x="120.7" y="150.7">R53</text>
<text x="129.5" y="155.8">R54</text>
<text x="138.4" y="153.3">4.7kR</text>
<text x="138.4" y="150.7">R55</text>
<text x="147.3" y="155.8">R56</text>
<text x="20.3" y="160.9">C52</text>
<text x="41.1" y="157.1">VCAP</text>
<text x="41.1" y="159.6">VCAP</text>
<text x="70.5" y="159.6">PC10</text>
<text x="71.7" y="157.1">PC9</text>
<text x="129.5" y="158.3">4.7kR</text>
<text x="147.3" y="158.3">4.7kR</text>
<text x="20.3" y="163.4">2.2uF</text>
<text x="33" y="166">C53</text>
<text x="70.5" y="167.2">PC13</text>
<text x="70.5" y="162.2">PC11</text>
<text x="70.5" y="164.7">PC12</text>
<text x="33" y="168.5">2.2uF</text>
<text x="70.5" y="169.8">PC14</text>
<text x="70.5" y="172.3">PC15</text>
<text x="59.3" y="176" transform="rotate(-90 59.3 176)">VSS</text>
<text x="61.8" y="176" transform="rotate(-90 61.8 176)">VSSA</text>
<text x="63.2" y="179.9">IC2</text>
<text x="14.5" y="183.7">GND</text>
<text x="63.2" y="182.5">STM32H753VIT6</text>
<text x="56.4" y="190.1">GND</text>
</g>
<g font-size="1.8" fill="#a90000">
<text x="50.5" y="40.1" transform="rotate(-90 50.5 40.1)">6</text>
<text x="53.1" y="40.7" transform="rotate(-90 53.1 40.7)">11</text>
<text x="55.6" y="40.7" transform="rotate(-90 55.6 40.7)">27</text>
<text x="58.2" y="40.7" transform="rotate(-90 58.2 40.7)">50</text>
<text x="60.7" y="40.7" transform="rotate(-90 60.7 40.7)">75</text>
<text x="63.2" y="41.3" transform="rotate(-90 63.2 41.3)">100</text>
<text x="65.8" y="40.7" transform="rotate(-90 65.8 40.7)">21</text>
<text x="36.8" y="46.7">14</text>
<text x="77.4" y="46.7">22</text>
<text x="36.8" y="51.8">94</text>
<text x="77.4" y="49.3">23</text>
<text x="77.4" y="51.8">24</text>
<text x="36.8" y="56.9">20</text>
<text x="77.4" y="54.4">25</text>
<text x="77.4" y="56.9">28</text>
<text x="77.4" y="59.4">29</text>
<text x="36.8" y="62">12</text>
<text x="36.8" y="64.5">13</text>
<text x="77.4" y="62">30</text>
<text x="77.4" y="64.5">31</text>
<text x="36.8" y="69.6">97</text>
<text x="77.4" y="67.1">67</text>
<text x="77.4" y="69.6">68</text>
<text x="36.8" y="72.1">98</text>
<text x="37.4" y="74.7">1</text>
<text x="37.4" y="77.2">2</text>
<text x="77.4" y="72.1">69</text>
<text x="77.4" y="74.7">70</text>
<text x="77.4" y="77.2">71</text>
<text x="122.5" y="75.9">1</text>
<text x="140.3" y="75.9">4</text>
<text x="37.4" y="79.8">3</text>
<text x="37.4" y="82.3">4</text>
<text x="77.4" y="79.8">72</text>
<text x="77.4" y="82.3">76</text>
<text x="122.5" y="78.5">2</text>
<text x="140.3" y="78.5">3</text>
<text x="36.8" y="87.4">37</text>
<text x="36.8" y="89.9">38</text>
<text x="37.4" y="84.8">5</text>
<text x="77.4" y="89.9">34</text>
<text x="77.4" y="84.8">77</text>
<text x="224.5" y="85.8" transform="rotate(-90 224.5 85.8)">3</text>
<text x="227.1" y="85.8" transform="rotate(-90 227.1 85.8)">1</text>
<text x="36.8" y="92.5">39</text>
<text x="36.8" y="95">40</text>
<text x="77.4" y="92.5">35</text>
<text x="77.4" y="95">36</text>
<text x="36.8" y="97.5">41</text>
<text x="36.8" y="100.1">42</text>
<text x="77.4" y="97.5">89</text>
<text x="77.4" y="100.1">90</text>
<text x="36.8" y="102.6">43</text>
<text x="36.8" y="105.2">44</text>
<text x="36.8" y="107.7">45</text>
<text x="77.4" y="102.6">91</text>
<text x="77.4" y="105.2">92</text>
<text x="77.4" y="107.7">93</text>
<text x="36.8" y="112.8">81</text>
<text x="77.4" y="110.2">95</text>
<text x="77.4" y="112.8">96</text>
<text x="36.8" y="115.3">82</text>
<text x="36.8" y="117.9">83</text>
<text x="77.4" y="115.3">46</text>
<text x="77.4" y="117.9">47</text>
<text x="224.5" y="118.8" transform="rotate(-90 224.5 118.8)">2</text>
<text x="36.8" y="120.4">84</text>
<text x="36.8" y="122.9">85</text>
<text x="36.8" y="125.5">86</text>
<text x="77.4" y="120.4">51</text>
<text x="77.4" y="122.9">52</text>
<text x="77.4" y="125.5">53</text>
<text x="36.8" y="128">87</text>
<text x="36.8" y="130.6">88</text>
<text x="77.4" y="128">54</text>
<text x="36.8" y="133.1">55</text>
<text x="36.8" y="135.6">56</text>
<text x="77.4" y="133.1">15</text>
<text x="77.4" y="135.6">16</text>
<text x="36.8" y="138.2">57</text>
<text x="36.8" y="140.7">58</text>
<text x="36.8" y="143.3">59</text>
<text x="77.4" y="138.2">17</text>
<text x="77.4" y="140.7">18</text>
<text x="77.4" y="143.3">32</text>
<text x="36.8" y="145.8">60</text>
<text x="36.8" y="148.3">61</text>
<text x="77.4" y="145.8">33</text>
<text x="77.4" y="148.3">63</text>
<text x="36.8" y="156">48</text>
<text x="36.8" y="150.9">62</text>
<text x="77.4" y="150.9">64</text>
<text x="77.4" y="153.4">65</text>
<text x="77.4" y="156">66</text>
<text x="36.8" y="158.5">73</text>
<text x="77.4" y="158.5">78</text>
<text x="77.4" y="161">79</text>
<text x="77.4" y="163.6">80</text>
<text x="78" y="166.1">7</text>
<text x="78" y="168.7">8</text>
<text x="78" y="171.2">9</text>
<text x="58.2" y="180.4" transform="rotate(-90 58.2 180.4)">10</text>
<text x="60.7" y="180.4" transform="rotate(-90 60.7 180.4)">19</text>
</g>
<g font-size="1.8" fill="#0000c2">
<text x="102.1" y="52.6">Decoupling</text>
<text x="113.7" y="52.6">Capactors</text>
<text x="102.1" y="91.2">High</text>
<text x="107.5" y="91.2">Speed</text>
<text x="114.4" y="91.2">External</text>
<text x="123.3" y="91.2">Crystal</text>
<text x="103.4" y="96.3">C32</text>
<text x="103.4" y="98.8">Cstray</text>
<text x="108.2" y="96.3">=</text>
<text x="110.5" y="98.8">=</text>
<text x="111" y="96.3">C33</text>
<text x="113.2" y="98.8">{2pF,</text>
<text x="115.8" y="96.3">=</text>
<text x="118.6" y="96.3">2</text>
<text x="119.3" y="98.8">5pf}</text>
<text x="121" y="96.3">*</text>
<text x="123.1" y="96.3">(CL</text>
<text x="130.2" y="96.3">Cstray)</text>
<text x="141.5" y="96.3">Rext</text>
<text x="146.8" y="96.3">=</text>
<text x="149.5" y="96.3">1/(2*pi*f*CL2)</text>
<text x="102.1" y="129">Reset</text>
<text x="108.5" y="129">Switch</text>
<text x="178.6" y="129.5">VREF+</text>
<text x="185.9" y="129.5">Filter</text>
<text x="216.2" y="129">Bootmode</text>
<text x="226.7" y="129">Switch</text>
<text x="254.8" y="129.5">VDDA Filter</text>
<text x="178.8" y="154.4">Test</text>
<text x="183.8" y="154.4">Points</text>
<text x="190.9" y="154.4">(I2C)</text>
<text x="101.9" y="179.8">I2C</text>
<text x="106.1" y="179.8">Pull-Up</text>
<text x="115.1" y="179.8">Resistors</text>
<text x="14.2" y="186.2">C52,</text>
<text x="19.7" y="186.2">C53:</text>
<text x="25.2" y="186.2">ESR &lt;</text>
<text x="32.7" y="186.2">100mOhm</text>
</g>
<g font-size="1.4" fill="#a90000">
<text x="130.2" y="112.8">1</text>
<text x="145.4" y="112.8">2</text>
<text x="130.2" y="117.9">3</text>
<text x="145.4" y="117.9">4</text>
</g>
<g font-size="1.4" fill="#006464">
<text x="133.1" y="113.8">A0</text>
<text x="141.7" y="113.8">A1</text>
<text x="133.1" y="118.8">B0</text>
<text x="141.5" y="118.8">B1</text>
</g>
</svg>
